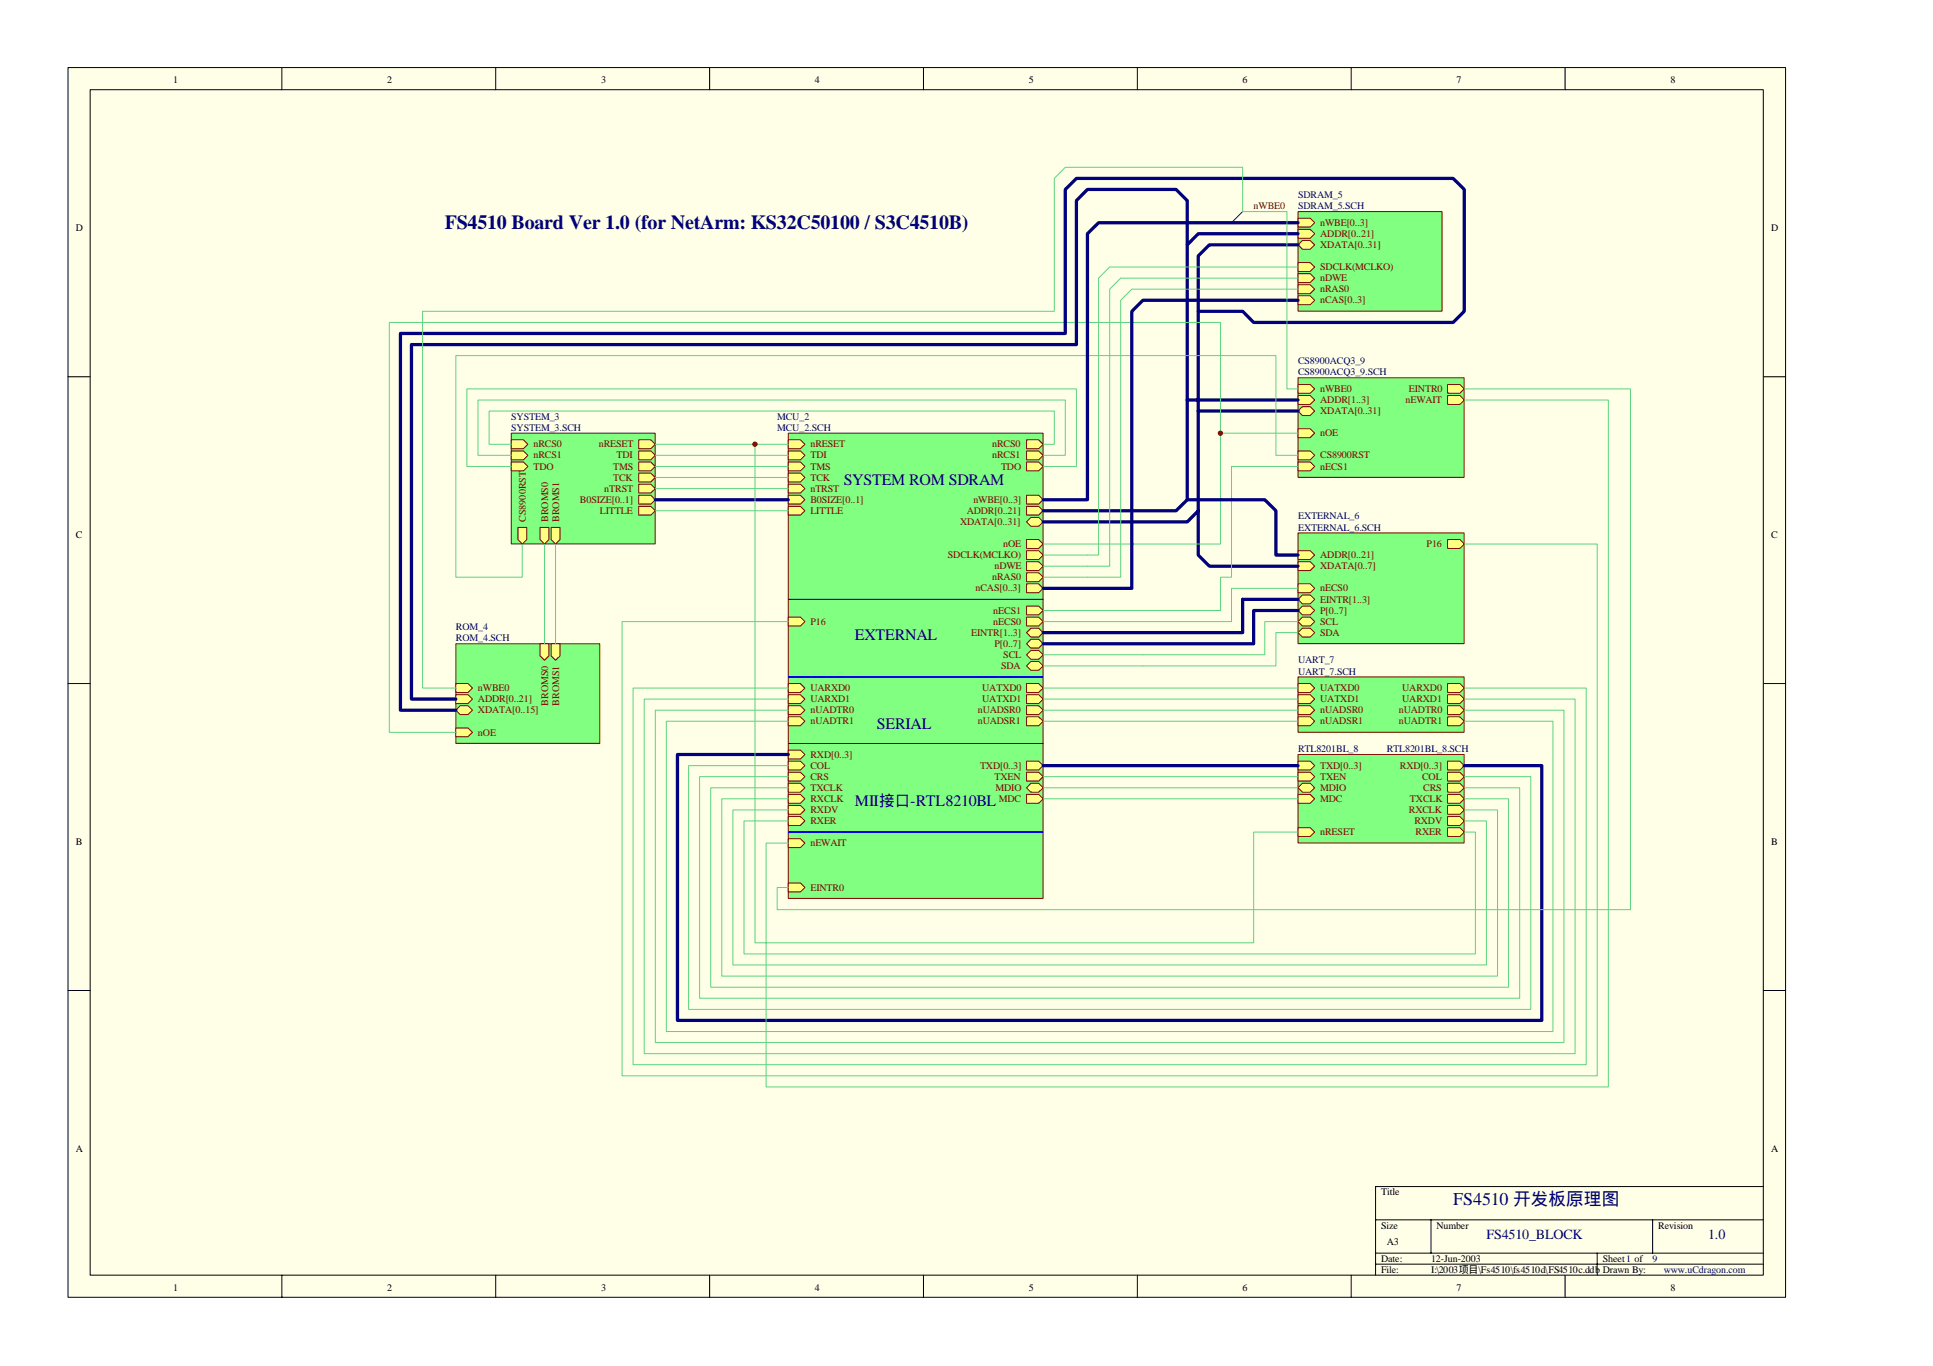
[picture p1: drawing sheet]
<svg xmlns="http://www.w3.org/2000/svg" width="364mm" height="257mm" viewBox="0 0 364 257" stroke-linecap="round" stroke-linejoin="round" font-family="sans-serif">
<path d="M12.8 12.7h323.5v231.5h-323.5z" fill="#ffffe8"/>
<g fill="none" stroke="#000" stroke-width=".19">
<path d="M12.8 12.7h323.5v231.5h-323.5zM17 16.9h315.1v223.2h-315.1zM53.1 12.7v4.2M93.4 12.7v4.2M133.6 12.7v4.2M173.9 12.7v4.2M214.2 12.7v4.2M254.5 12.7v4.2M294.8 12.7v4.2M12.8 70.9h4.2M332.1 70.9h4.2M12.8 128.7h4.2"/>
<path d="M332.1 128.7h4.2M12.8 186.5h4.2M332.1 186.5h4.2M259.1 229.7h73M259.1 235.9h73M259.1 238h73M269.5 229.7v6.2M300.8 235.9v4.2M311.3 229.7v6.2M332.1 223.4h-73v16.7M53.1 240.1v4.2M93.4 240.1v4.2"/>
<path d="M133.6 240.1v4.2M173.9 240.1v4.2M214.2 240.1v4.2M254.5 240.1v4.2M294.8 240.1v4.2"/>
</g>
<path d="M148.5 81.6h48v87.5h-48z" fill="#80ff80"/>
<path d="M148.5 81.6h48v87.5h-48z" fill="none" stroke="#800000" stroke-width=".19"/>
<g fill="#ffff80" stroke="#800000" stroke-width=".19">
<path d="M148.5 82.8h2.3l.8 .9-.8 .8h-2.3z" fill-rule="evenodd"/>
<path d="M193.3 128.7h2.3l.9 .8-.9 .9h-2.3z" fill-rule="evenodd"/>
<path d="M193.3 123.3l.9-.9h1.4l.9 .9-.9 .8h-1.4z" fill-rule="evenodd"/>
<path d="M148.5 128.7h2.3l.8 .8-.8 .9h-2.3z" fill-rule="evenodd"/>
<path d="M193.3 109.9h2.3l.9 .9-.9 .8h-2.3z" fill-rule="evenodd"/>
<path d="M193.3 105.7h2.3l.9 .9-.9 .8h-2.3z" fill-rule="evenodd"/>
<path d="M148.5 149.6h2.3l.8 .8-.8 .8h-2.3z" fill-rule="evenodd"/>
<path d="M193.3 101.6h2.3l.9 .8-.9 .9h-2.3z" fill-rule="evenodd"/>
<path d="M194.2 120.4h1.4l.9 .8-.9 .8h-1.4l-.9-.8z" fill-rule="evenodd"/>
<path d="M148.5 141.2h2.3l.8 .8-.8 .9h-2.3z" fill-rule="evenodd"/>
<path d="M148.5 145.4h2.3l.8 .8-.8 .9h-2.3z" fill-rule="evenodd"/>
<path d="M193.3 145.4h2.3l.9 .8-.9 .9h-2.3z" fill-rule="evenodd"/>
<path d="M193.3 82.8h2.3l.9 .9-.9 .8h-2.3z" fill-rule="evenodd"/>
<path d="M193.3 130.8h2.3l.9 .8-.9 .9h-2.3z" fill-rule="evenodd"/>
<path d="M193.3 87h2.3l.9 .8-.9 .8h-2.3z" fill-rule="evenodd"/>
<path d="M193.3 116.2h2.3l.9 .8-.9 .9h-2.3z" fill-rule="evenodd"/>
<path d="M194.2 124.5h1.4l.9 .9-.9 .8h-1.4l-.9-.8z" fill-rule="evenodd"/>
<path d="M148.5 84.9h2.3l.8 .8-.8 .9h-2.3z" fill-rule="evenodd"/>
<path d="M148.5 89.1h2.3l.8 .8-.8 .8h-2.3z" fill-rule="evenodd"/>
<path d="M193.3 119.1l.9-.8h1.4l.9 .8-.9 .9h-1.4z" fill-rule="evenodd"/>
<path d="M148.5 130.8h2.3l.8 .8-.8 .9h-2.3z" fill-rule="evenodd"/>
<path d="M148.5 95.3h2.3l.8 .9-.8 .8h-2.3z" fill-rule="evenodd"/>
<path d="M193.3 107.8h2.3l.9 .9-.9 .8h-2.3z" fill-rule="evenodd"/>
<path d="M194.2 97.4h1.4l.9 .9-.9 .8h-1.4l-.9-.8z" fill-rule="evenodd"/>
<path d="M194.2 147.5h1.4l.9 .8-.9 .8h-1.4l-.9-.8z" fill-rule="evenodd"/>
<path d="M148.5 151.6h2.3l.8 .9-.8 .8h-2.3z" fill-rule="evenodd"/>
<path d="M148.5 147.5h2.3l.8 .8-.8 .8h-2.3z" fill-rule="evenodd"/>
<path d="M148.5 143.3h2.3l.8 .8-.8 .9h-2.3z" fill-rule="evenodd"/>
<path d="M193.3 103.7h2.3l.9 .8-.9 .8h-2.3z" fill-rule="evenodd"/>
<path d="M148.5 93.2h2.3l.8 .9-.8 .8h-2.3z" fill-rule="evenodd"/>
<path d="M148.5 87h2.3l.8 .8-.8 .8h-2.3z" fill-rule="evenodd"/>
<path d="M193.3 149.6h2.3l.9 .8-.9 .8h-2.3z" fill-rule="evenodd"/>
<path d="M193.3 93.2h2.3l.9 .9-.9 .8h-2.3z" fill-rule="evenodd"/>
<path d="M148.5 91.2h2.3l.8 .8-.8 .8h-2.3z" fill-rule="evenodd"/>
<path d="M148.5 153.7h2.3l.8 .9-.8 .8h-2.3z" fill-rule="evenodd"/>
<path d="M193.3 95.3h2.3l.9 .9-.9 .8h-2.3z" fill-rule="evenodd"/>
<path d="M193.3 143.3h2.3l.9 .8-.9 .9h-2.3z" fill-rule="evenodd"/>
<path d="M148.5 157.9h2.3l.8 .8-.8 .9h-2.3z" fill-rule="evenodd"/>
<path d="M148.5 116.2h2.3l.8 .8-.8 .9h-2.3z" fill-rule="evenodd"/>
<path d="M148.5 132.9h2.3l.8 .8-.8 .8h-2.3z" fill-rule="evenodd"/>
<path d="M193.3 132.9h2.3l.9 .8-.9 .8h-2.3z" fill-rule="evenodd"/>
<path d="M148.5 135h2.3l.8 .8-.8 .8h-2.3z" fill-rule="evenodd"/>
<path d="M193.3 135h2.3l.9 .8-.9 .8h-2.3z" fill-rule="evenodd"/>
<path d="M193.3 84.9h2.3l.9 .8-.9 .9h-2.3z" fill-rule="evenodd"/>
<path d="M193.3 114.1h2.3l.9 .8-.9 .9h-2.3z" fill-rule="evenodd"/>
<path d="M148.5 166.2h2.3l.8 .9-.8 .8h-2.3z" fill-rule="evenodd"/>
</g>
<path d="M96.3 81.6h27.1v20.8h-27.1z" fill="#80ff80"/>
<path d="M96.3 81.6h27.1v20.8h-27.1z" fill="none" stroke="#800000" stroke-width=".19"/>
<g fill="#ffff80" stroke="#800000" stroke-width=".19">
<path d="M120.3 82.8h2.3l.8 .9-.8 .8h-2.3z" fill-rule="evenodd"/>
<path d="M120.3 84.9h2.3l.8 .8-.8 .9h-2.3z" fill-rule="evenodd"/>
<path d="M96.3 87h2.3l.8 .8-.8 .8h-2.3z" fill-rule="evenodd"/>
<path d="M120.3 95.3h2.3l.8 .9-.8 .8h-2.3z" fill-rule="evenodd"/>
<path d="M120.3 93.2h2.3l.8 .9-.8 .8h-2.3z" fill-rule="evenodd"/>
<path d="M120.3 89.1h2.3l.8 .8-.8 .8h-2.3z" fill-rule="evenodd"/>
<path d="M120.3 87h2.3l.8 .8-.8 .8h-2.3z" fill-rule="evenodd"/>
<path d="M120.3 91.2h2.3l.8 .8-.8 .8h-2.3z" fill-rule="evenodd"/>
<path d="M97.5 99.3h1.7v2.3l-.8 .8-.9-.8z" fill-rule="evenodd"/>
<path d="M96.3 82.8h2.3l.8 .9-.8 .8h-2.3z" fill-rule="evenodd"/>
<path d="M96.3 84.9h2.3l.8 .8-.8 .9h-2.3z" fill-rule="evenodd"/>
<path d="M101.7 99.3h1.7v2.3l-.8 .8-.9-.8z" fill-rule="evenodd"/>
<path d="M103.8 99.3h1.7v2.3l-.9 .8-.8-.8z" fill-rule="evenodd"/>
</g>
<path d="M85.9 121.2h27.1v18.8h-27.1z" fill="#80ff80"/>
<path d="M85.9 121.2h27.1v18.8h-27.1z" fill="none" stroke="#800000" stroke-width=".19"/>
<g fill="#ffff80" stroke="#800000" stroke-width=".19">
<path d="M85.9 137.1h2.2l.9 .8-.9 .8h-2.2z" fill-rule="evenodd"/>
<path d="M85.9 130.8h2.2l.9 .8-.9 .9h-2.2z" fill-rule="evenodd"/>
<path d="M85.9 128.7h2.2l.9 .8-.9 .9h-2.2z" fill-rule="evenodd"/>
<path d="M86.7 132.9h1.4l.9 .8-.9 .8h-1.4l-.8-.8z" fill-rule="evenodd"/>
<path d="M101.7 121.2h1.7v2.3l-.8 .8-.9-.8z" fill-rule="evenodd"/>
<path d="M103.8 121.2h1.7v2.3l-.9 .8-.8-.8z" fill-rule="evenodd"/>
</g>
<path d="M244.5 39.9h27.1v18.7h-27.1z" fill="#80ff80"/>
<path d="M244.5 39.8h27.1v18.8h-27.1z" fill="none" stroke="#800000" stroke-width=".19"/>
<g fill="#ffff80" stroke="#800000" stroke-width=".19">
<path d="M244.5 53.6h2.3l.8 .8-.8 .9h-2.3z" fill-rule="evenodd"/>
<path d="M244.5 55.7h2.3l.8 .8-.8 .9h-2.3z" fill-rule="evenodd"/>
<path d="M244.5 41.1h2.3l.8 .8-.8 .9h-2.3z" fill-rule="evenodd"/>
<path d="M245.3 45.3h1.5l.8 .8-.8 .8h-1.5l-.8-.8z" fill-rule="evenodd"/>
<path d="M244.5 43.2h2.3l.8 .8-.8 .9h-2.3z" fill-rule="evenodd"/>
<path d="M244.5 49.4h2.3l.8 .9-.8 .8h-2.3z" fill-rule="evenodd"/>
<path d="M244.5 51.5h2.3l.8 .9-.8 .8h-2.3z" fill-rule="evenodd"/>
</g>
<path d="M244.5 100.4h31.3v20.8h-31.3z" fill="#80ff80"/>
<path d="M244.5 100.3h31.3v20.9h-31.3z" fill="none" stroke="#800000" stroke-width=".19"/>
<g fill="#ffff80" stroke="#800000" stroke-width=".19">
<path d="M245.3 114.1h1.5l.8 .8-.8 .9h-1.5l-.8-.9z" fill-rule="evenodd"/>
<path d="M245.3 118.3h1.5l.8 .8-.8 .9h-1.5l-.8-.9z" fill-rule="evenodd"/>
<path d="M245.3 112h1.5l.8 .8-.8 .9h-1.5l-.8-.9z" fill-rule="evenodd"/>
<path d="M245.3 116.2h1.5l.8 .8-.8 .9h-1.5l-.8-.9z" fill-rule="evenodd"/>
<path d="M244.5 103.7h2.3l.8 .8-.8 .8h-2.3z" fill-rule="evenodd"/>
<path d="M244.5 109.9h2.3l.8 .9-.8 .8h-2.3z" fill-rule="evenodd"/>
<path d="M244.5 105.7h2.3l.8 .9-.8 .8h-2.3z" fill-rule="evenodd"/>
<path d="M272.7 101.6h2.3l.8 .8-.8 .9h-2.3z" fill-rule="evenodd"/>
</g>
<path d="M244.5 127.5h31.3v10.4h-31.3z" fill="#80ff80"/>
<path d="M244.5 127.4h31.3v10.5h-31.3z" fill="none" stroke="#800000" stroke-width=".19"/>
<g fill="#ffff80" stroke="#800000" stroke-width=".19">
<path d="M244.5 128.7h2.3l.8 .8-.8 .9h-2.3z" fill-rule="evenodd"/>
<path d="M272.7 128.7h2.3l.8 .8-.8 .9h-2.3z" fill-rule="evenodd"/>
<path d="M244.5 130.8h2.3l.8 .8-.8 .9h-2.3z" fill-rule="evenodd"/>
<path d="M272.7 130.8h2.3l.8 .8-.8 .9h-2.3z" fill-rule="evenodd"/>
<path d="M244.5 132.9h2.3l.8 .8-.8 .8h-2.3z" fill-rule="evenodd"/>
<path d="M272.7 132.9h2.3l.8 .8-.8 .8h-2.3z" fill-rule="evenodd"/>
<path d="M244.5 135h2.3l.8 .8-.8 .8h-2.3z" fill-rule="evenodd"/>
<path d="M272.7 135h2.3l.8 .8-.8 .8h-2.3z" fill-rule="evenodd"/>
</g>
<path d="M244.5 142.1h31.3v16.6h-31.3z" fill="#80ff80"/>
<path d="M244.5 142h31.3v16.7h-31.3z" fill="none" stroke="#800000" stroke-width=".19"/>
<g fill="#ffff80" stroke="#800000" stroke-width=".19">
<path d="M244.5 143.3h2.3l.8 .8-.8 .9h-2.3z" fill-rule="evenodd"/>
<path d="M272.7 143.3h2.3l.8 .8-.8 .9h-2.3z" fill-rule="evenodd"/>
<path d="M272.7 145.4h2.3l.8 .8-.8 .9h-2.3z" fill-rule="evenodd"/>
<path d="M244.5 145.4h2.3l.8 .8-.8 .9h-2.3z" fill-rule="evenodd"/>
<path d="M245.3 147.5h1.5l.8 .8-.8 .8h-1.5l-.8-.8z" fill-rule="evenodd"/>
<path d="M272.7 147.5h2.3l.8 .8-.8 .8h-2.3z" fill-rule="evenodd"/>
<path d="M272.7 149.6h2.3l.8 .8-.8 .8h-2.3z" fill-rule="evenodd"/>
<path d="M244.5 155.8h2.3l.8 .9-.8 .8h-2.3z" fill-rule="evenodd"/>
<path d="M244.5 149.6h2.3l.8 .8-.8 .8h-2.3z" fill-rule="evenodd"/>
<path d="M272.7 151.6h2.3l.8 .9-.8 .8h-2.3z" fill-rule="evenodd"/>
<path d="M272.7 153.7h2.3l.8 .9-.8 .8h-2.3z" fill-rule="evenodd"/>
<path d="M272.7 155.8h2.3l.8 .9-.8 .8h-2.3z" fill-rule="evenodd"/>
</g>
<path d="M244.5 71.1h31.3v18.8h-31.3z" fill="#80ff80"/>
<path d="M244.5 71.1h31.3v18.8h-31.3z" fill="none" stroke="#800000" stroke-width=".19"/>
<g fill="#ffff80" stroke="#800000" stroke-width=".19">
<path d="M272.7 72.4h2.3l.8 .8-.8 .8h-2.3z" fill-rule="evenodd"/>
<path d="M244.5 87h2.3l.8 .8-.8 .8h-2.3z" fill-rule="evenodd"/>
<path d="M244.5 84.9h2.3l.8 .8-.8 .9h-2.3z" fill-rule="evenodd"/>
<path d="M244.5 74.5h2.3l.8 .8-.8 .8h-2.3z" fill-rule="evenodd"/>
<path d="M244.5 80.7h2.3l.8 .9-.8 .8h-2.3z" fill-rule="evenodd"/>
<path d="M244.5 72.4h2.3l.8 .8-.8 .8h-2.3z" fill-rule="evenodd"/>
<path d="M245.3 76.6h1.5l.8 .8-.8 .8h-1.5l-.8-.8z" fill-rule="evenodd"/>
<path d="M272.7 74.5h2.3l.8 .8-.8 .8h-2.3z" fill-rule="evenodd"/>
</g>
<path d="M148.5 112.8h48M148.5 140h48M148.5 127.4h48M148.5 156.7h48" fill="none" stroke="#00f" stroke-width=".19"/>
<g fill="none" stroke="#5cd482" stroke-width=".19">
<path d="M244.5 50.3h-35.5l-2.1 2.1v52.1h-10.4M244.5 52.4h-33.4l-2.1 2v52.2h-12.5M244.5 54.4h-31.3l-2.1 2.1v52.2h-14.6M244.5 73.2h-2.1v-33.4h-8.4v-8.3h-33.4l-2 2.1v25h-119v70.9h6.3M275.8 75.3h27.1v129.3h-158.6v-45.9h4.2M275.8 73.2h31.3v98.1h-160.7v-4.2h2.1M96.3 83.7h-4.2v-6.3h106.5v6.3h-2.1M96.3 85.7h-6.3v-10.4h110.6v10.4h-4.1M96.3 87.8h-8.4v-14.6h114.8v14.6h-6.2M123.4 83.7h25.1M123.4 85.7h25.1M123.4 87.8h25.1"/>
<path d="M123.4 89.9h25.1M123.4 92h25.1M123.4 96.2h25.1M142.2 83.7v93.8h93.9v-20.8h8.4M229.9 81.6v-20.9h-156.6v77.2h12.6M244.5 81.6h-14.6v20.8h-33.4M244.5 85.7h-4.2v-18.7h-154.4v41.7h12.5v-6.3M244.5 87.8h-12.6v20.9h-2v6.2h-33.4M102.6 102.4v18.8M104.6 102.4v18.8M244.5 119.1h-4.2v6.3h-43.8M244.5 117h-6.3v6.3h-41.7"/>
<path d="M244.5 110.8h-12.6v6.2h-35.4M275.8 102.4h25v100.1h-183.6v-85.5h31.3M148.5 135.8h-23v58.4h167v-58.4h-16.7M148.5 133.7h-25.1v62.6h171.2v-62.6h-18.8M148.5 131.6h-27.2v66.8h175.4v-66.8h-20.9M148.5 129.5h-29.3v70.9h179.5v-70.9h-22.9M196.5 129.5h48M196.5 131.6h48M196.5 133.7h48M196.5 135.8h48M148.5 154.6h-8.4v25h137.8v-22.9h-2.1M148.5 152.5h-10.5v29.2h142v-27.1h-4.2"/>
<path d="M148.5 150.4h-12.6v33.4h146.1v-31.3h-6.2M148.5 148.3h-14.6v37.6h150.2v-35.5h-8.3M148.5 146.2h-16.7v41.7h154.4v-39.6h-10.4M148.5 144.1h-18.8v45.9h158.6v-43.8h-12.5M196.5 146.2h48M196.5 148.3h48M196.5 150.4h48"/>
</g>
<g fill="none" stroke="#000080" stroke-width=".61">
<path d="M223.6 46.1v-8.3l-2.1-2.1h-16.7l-2.1 2.1v27.1h-125.2v66.7h8.4M225.7 58.6h8.3l2.1 2.1h37.6l2.1-2.1v-22.9l-2.1-2.1h-71l-2.1 2.1v27.1h-125.2v70.9h10.5M244.5 44h-18.8l-2.1 2.1v48l-2.1 2.1h-25M244.5 46.1h-16.7l-2.1 2.1v48l-2.1 2.1h-27.1M244.5 41.9h-37.6l-2.1 2.1v50.1h-8.3M244.5 56.5h-29.3l-2 2.1v52.2h-16.7M223.6 75.3h20.9M225.7 77.4h18.8M123.4 94.1h25.1M223.6 94.1h14.6l2.1 2.1v8.3h4.2M225.7 96.2v8.3l2.1 2.1h16.7M244.5 114.9h-8.4v6.3h-39.6"/>
<path d="M244.5 112.8h-10.5v6.3h-37.5M148.5 142h-20.9v50.1h162.8v-48h-14.6M196.5 144.1h48"/>
</g>
<g fill="#800000" stroke="#800000" stroke-width=".19">
<circle cx="229.9" cy="81.6" r=".4"/>
<circle cx="142.2" cy="83.6" r=".41"/>
</g>
<path d="M234 39.8l-2.1 2.1" fill="none" stroke="#000080" stroke-width=".19"/>
<text font-size="3.8" fill="#000080" x="83.8" y="43.2">FS4510 Board Ver 1.0 (for NetArm: KS32C50100 / S3C4510B)</text>
<text font-size="3.4" fill="#000080" x="273.7" y="226.8">FS4510 开发板原理图</text>
<g font-size="3" fill="#000080">
<text x="158.9" y="91.3">SYSTEM ROM SDRAM</text>
<text x="161" y="120.5">EXTERNAL</text>
<text x="165.2" y="137.2">SERIAL</text>
<text x="161" y="151.8">MII接口-RTL8210BL</text>
</g>
<g font-size="2.6" fill="#000080">
<text x="280" y="233.2">FS4510_BLOCK</text>
<text x="321.7" y="233.2">1.0</text>
</g>
<g font-size="1.9">
<text x="32.6" y="15.6">1</text>
<text x="72.9" y="15.6">2</text>
<text x="113.2" y="15.6">3</text>
<text x="153.5" y="15.6">4</text>
<text x="193.8" y="15.6">5</text>
<text x="234" y="15.6">6</text>
<text x="274.3" y="15.6">7</text>
<text x="314.6" y="15.6">8</text>
<text x="14.3" y="43.6">D</text>
<text x="333.6" y="43.6">D</text>
<text x="14.3" y="101.3">C</text>
<text x="333.6" y="101.3">C</text>
<text x="14.3" y="159.1">B</text>
<text x="333.6" y="159.1">B</text>
<text x="14.3" y="216.9">A</text>
<text x="333.6" y="216.9">A</text>
<text x="260.1" y="225">Title</text>
<text x="260.1" y="231.3">Size</text>
<text x="270.6" y="231.3">Number</text>
<text x="312.3" y="231.3">Revision</text>
<text x="260.1" y="237.6">Date:</text>
<text x="260.1" y="239.6">File:</text>
<text x="261.2" y="234.4">A3</text>
<text x="269.5" y="239.6">I:\2003项目\Fs4510\fs4510d\FS4510c.ddb Drawn By:</text>
<text x="269.5" y="237.6">12-Jun-2003</text>
<text x="301.9" y="237.6">Sheet1 of</text>
<text x="32.6" y="243">1</text>
<text x="72.9" y="243">2</text>
<text x="113.2" y="243">3</text>
<text x="153.5" y="243">4</text>
<text x="193.8" y="243">5</text>
<text x="234" y="243">6</text>
<text x="274.3" y="243">7</text>
<text x="314.6" y="243">8</text>
</g>
<g font-size="1.9" fill="#800000">
<text x="236.1" y="39.4">nWBE0</text>
<text x="248.6" y="42.5">nWBE[0..3]</text>
<text x="248.6" y="46.7">XDATA[0..31]</text>
<text x="248.6" y="44.6">ADDR[0..21]</text>
<text x="248.6" y="50.9">SDCLK(MCLKO)</text>
<text x="248.6" y="52.9">nDWE</text>
<text x="248.6" y="55">nRAS0</text>
<text x="248.6" y="57.1">nCAS[0..3]</text>
<text x="248.6" y="75.9">ADDR[1..3]</text>
<text x="248.6" y="73.8">nWBE0</text>
<text x="248.6" y="78">XDATA[0..31]</text>
<text x="264.7" y="75.9">nEWAIT</text>
<text x="265.3" y="73.8">EINTR0</text>
<text x="248.6" y="82.1">nOE</text>
<text x="100.5" y="88.4">TDO</text>
<text x="100.5" y="84.2">nRCS0</text>
<text x="100.5" y="86.3">nRCS1</text>
<text x="112.8" y="84.2">nRESET</text>
<text x="115.5" y="88.4">TMS</text>
<text x="116.1" y="86.3">TDI</text>
<text x="152.6" y="84.2">nRESET</text>
<text x="152.6" y="86.3">TDI</text>
<text x="152.6" y="88.4">TMS</text>
<text x="186.9" y="84.2">nRCS0</text>
<text x="186.9" y="86.3">nRCS1</text>
<text x="188.5" y="88.4">TDO</text>
<text x="248.6" y="88.4">nECS1</text>
<text x="248.6" y="86.3">CS8900RST</text>
<text x="109.2" y="94.7">B0SIZE[0..1]</text>
<text x="113.8" y="92.6">nTRST</text>
<text x="115.5" y="90.5">TCK</text>
<text x="152.6" y="90.5">TCK</text>
<text x="152.6" y="94.7">B0SIZE[0..1]</text>
<text x="152.6" y="92.6">nTRST</text>
<text x="183.3" y="94.7">nWBE[0..3]</text>
<text x="99" y="98.3" transform="rotate(-90 99 98.3)">CS8900RST</text>
<text x="103.2" y="98.3" transform="rotate(-90 103.2 98.3)">BROMS0</text>
<text x="105.3" y="98.3" transform="rotate(-90 105.3 98.3)">BROMS1</text>
<text x="113" y="96.8">LITTLE</text>
<text x="152.6" y="96.8">LITTLE</text>
<text x="180.8" y="98.8">XDATA[0..31]</text>
<text x="182.1" y="96.8">ADDR[0..21]</text>
<text x="178.5" y="105.1">SDCLK(MCLKO)</text>
<text x="187.3" y="107.2">nDWE</text>
<text x="189" y="103">nOE</text>
<text x="248.6" y="105.1">ADDR[0..21]</text>
<text x="248.6" y="107.2">XDATA[0..7]</text>
<text x="268.7" y="103">P16</text>
<text x="183.7" y="111.4">nCAS[0..3]</text>
<text x="186.9" y="109.3">nRAS0</text>
<text x="248.6" y="113.4">EINTR[1..3]</text>
<text x="248.6" y="111.4">nECS0</text>
<text x="152.6" y="117.6">P16</text>
<text x="182.9" y="119.7">EINTR[1..3]</text>
<text x="187.1" y="117.6">nECS0</text>
<text x="187.1" y="115.5">nECS1</text>
<text x="248.6" y="115.5">P[0..7]</text>
<text x="248.6" y="119.7">SDA</text>
<text x="248.6" y="117.6">SCL</text>
<text x="187.3" y="121.8">P[0..7]</text>
<text x="188.5" y="125.9">SDA</text>
<text x="189" y="123.9">SCL</text>
<text x="90" y="130.1">nWBE0</text>
<text x="152.6" y="130.1">UARXD0</text>
<text x="185" y="130.1">UATXD0</text>
<text x="248.6" y="130.1">UATXD0</text>
<text x="264.1" y="130.1">UARXD0</text>
<text x="90" y="132.2">ADDR[0..21]</text>
<text x="90" y="134.3">XDATA[0..15]</text>
<text x="103.2" y="132.9" transform="rotate(-90 103.2 132.9)">BROMS0</text>
<text x="105.3" y="132.9" transform="rotate(-90 105.3 132.9)">BROMS1</text>
<text x="152.6" y="132.2">UARXD1</text>
<text x="152.6" y="134.3">nUADTR0</text>
<text x="152.6" y="136.4">nUADTR1</text>
<text x="184.2" y="134.3">nUADSR0</text>
<text x="184.2" y="136.4">nUADSR1</text>
<text x="185" y="132.2">UATXD1</text>
<text x="248.6" y="132.2">UATXD1</text>
<text x="248.6" y="134.3">nUADSR0</text>
<text x="248.6" y="136.4">nUADSR1</text>
<text x="263.5" y="134.3">nUADTR0</text>
<text x="263.5" y="136.4">nUADTR1</text>
<text x="264.1" y="132.2">UARXD1</text>
<text x="90" y="138.5">nOE</text>
<text x="152.6" y="142.6">RXD[0..3]</text>
<text x="152.6" y="146.8">CRS</text>
<text x="152.6" y="148.9">TXCLK</text>
<text x="152.6" y="144.7">COL</text>
<text x="184.6" y="144.7">TXD[0..3]</text>
<text x="187.3" y="146.8">TXEN</text>
<text x="187.5" y="148.9">MDIO</text>
<text x="248.6" y="144.7">TXD[0..3]</text>
<text x="248.6" y="146.8">TXEN</text>
<text x="248.6" y="148.9">MDIO</text>
<text x="263.7" y="144.7">RXD[0..3]</text>
<text x="267.8" y="146.8">COL</text>
<text x="268.1" y="148.9">CRS</text>
<text x="152.6" y="151">RXCLK</text>
<text x="152.6" y="153.1">RXDV</text>
<text x="152.6" y="155.2">RXER</text>
<text x="188.1" y="151">MDC</text>
<text x="248.6" y="151">MDC</text>
<text x="265.3" y="153.1">RXCLK</text>
<text x="265.6" y="151">TXCLK</text>
<text x="266.4" y="155.2">RXDV</text>
<text x="152.6" y="159.3">nEWAIT</text>
<text x="248.6" y="157.2">nRESET</text>
<text x="266.6" y="157.2">RXER</text>
<text x="152.6" y="167.7">EINTR0</text>
</g>
<g font-size="1.9" fill="#000080">
<text x="244.5" y="37.3">SDRAM_5</text>
<text x="244.5" y="39.4">SDRAM_5.SCH</text>
<text x="244.5" y="68.6">CS8900ACQ3_9</text>
<text x="244.5" y="70.7">CS8900ACQ3_9.SCH</text>
<text x="96.3" y="79">SYSTEM_3</text>
<text x="96.3" y="81.1">SYSTEM_3.SCH</text>
<text x="146.4" y="79">MCU_2</text>
<text x="146.4" y="81.1">MCU_2.SCH</text>
<text x="244.5" y="97.8">EXTERNAL_6</text>
<text x="244.5" y="99.9">EXTERNAL_6.SCH</text>
<text x="85.9" y="118.7">ROM_4</text>
<text x="85.9" y="120.7">ROM_4.SCH</text>
<text x="244.5" y="124.9">UART_7</text>
<text x="244.5" y="127">UART_7.SCH</text>
<text x="244.5" y="141.6">RTL8201BL_8</text>
<text x="261.2" y="141.6">RTL8201BL_8.SCH</text>
<text x="311.3" y="237.6">9</text>
<text x="313.4" y="239.6">www.uCdragon.com</text>
</g>
</svg>
